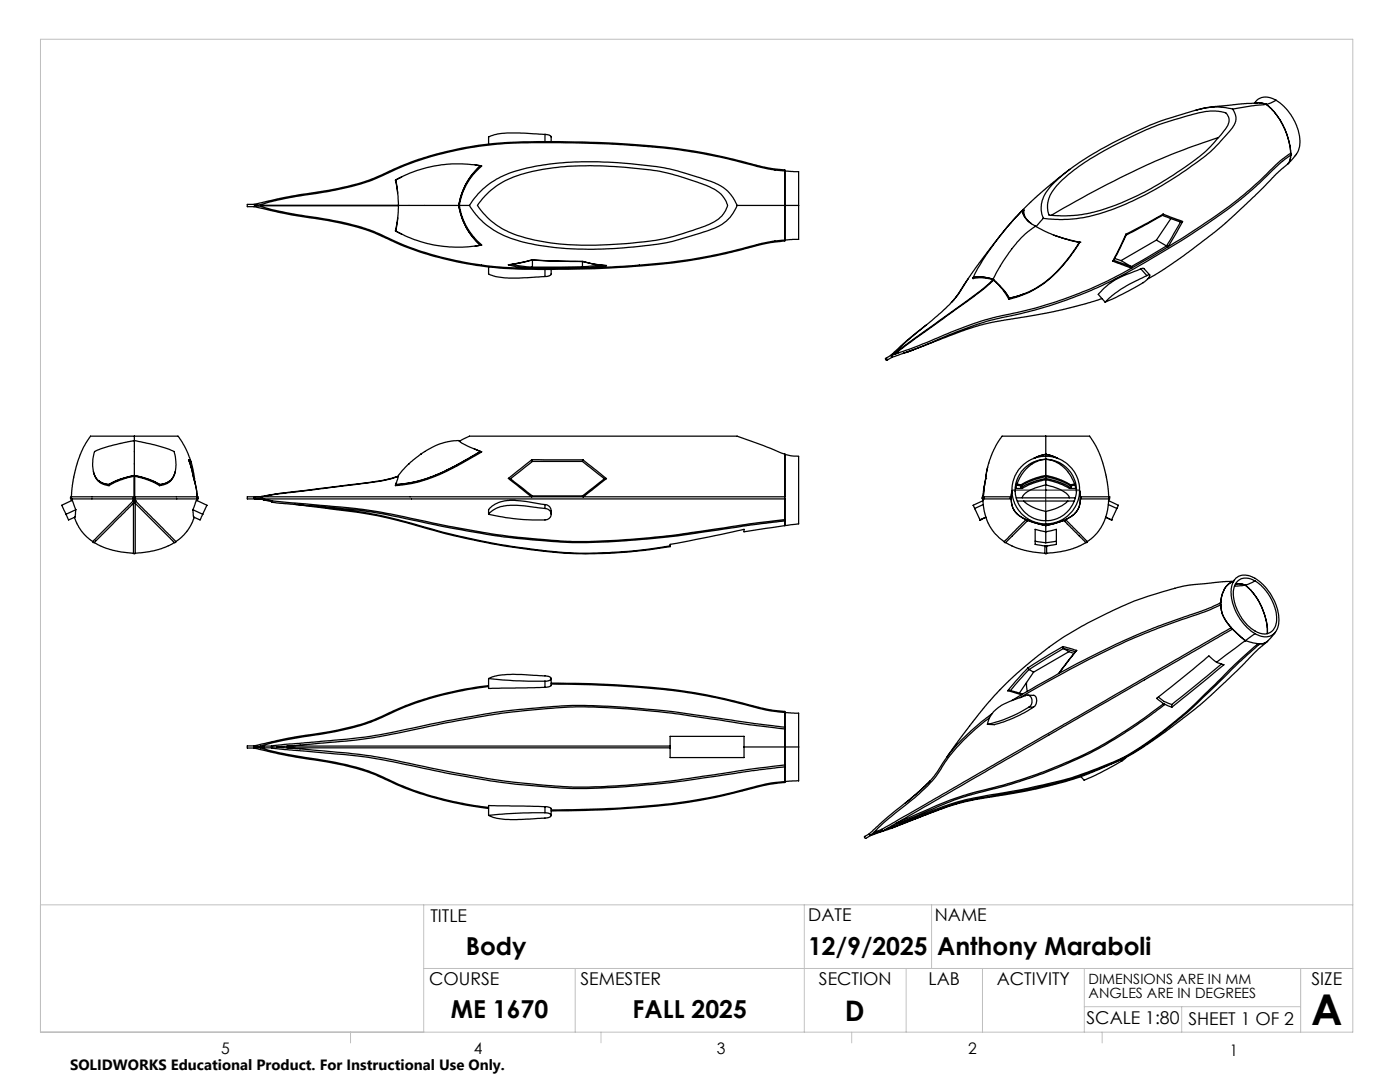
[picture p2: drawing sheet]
<svg xmlns="http://www.w3.org/2000/svg" width="279mm" height="216mm" viewBox="0 0 279 216" stroke-linecap="round" stroke-linejoin="round" font-family="sans-serif">
<g fill="none" stroke="#000" stroke-width=".25">
<path d="M78.9 35.9l.5 2.6M78.9 35.9h.1M80.2 35.3l-1.3 .6M94.8 32.9l1.3 .2M95.9 33.1h.2a13.2 13.2 0 0 0-4.4 7.9M95.9 33.1a25.8 25.8 0 0 0-16.9 2.8l.4 3.3 .1 1.8M95.9 33.1a13.5 13.5 0 0 0-4.4 7.9M95.9 33.1l-.9 .8a13.1 13.1 0 0 0-3.5 7.1M95.9 33.1h.1M97.5 38.4a18.6 18.6 0 0 1 10.1-4.5 72.4 72.4 0 0 1 22.2 0 51.4 51.4 0 0 1 12.7 3.8 5.5 5.5 0 0 1 2.7 3.3 6.3 6.3 0 0 1-4.4 4.1 48.6 48.6 0 0 1-17 3.6 53.1 53.1 0 0 1-20-1.6 14.9 14.9 0 0 1-8.5-6.1l1-1.4zM108.8 26.8l-3.2-.2a17.9 17.9 0 0 0-7.8 .6l-.3 .1v1.5M108.8 26.8l.7 .1 .5 .3v1.1"/>
<path d="M108.8 26.8v1.5M156.6 34.1l2.2 .2a.39 .39 0 0 1 .5 0 .39 .39 0 0 1 .1 .5v6.2M156.6 34.1l-2.6-.3-2.9-.6a107.7 107.7 0 0 0-21.3-3.9l-7.4-.5a196.6 196.6 0 0 0-24.3 .1 66 66 0 0 0-23.3 6.8 64.7 64.7 0 0 1-15.7 3.5l-5.3 1.1-1.8 .6M156.6 34.1v-.2l-2.5-.2-3.3-.8a119.2 119.2 0 0 0-29.7-4.4 159.1 159.1 0 0 0-25.4 .5 67 67 0 0 0-21.1 6.6 70.9 70.9 0 0 1-15.7 3.4l-8.2 1.8M156.6 34.1v6.9M211.5 36.4a47.8 47.8 0 0 1 13.3-8.6 60.7 60.7 0 0 1 16.7-5.6h.8a5.2 5.2 0 0 1 2.5 .5 2.29 2.29 0 0 1-.3 3.1 31.1 31.1 0 0 1-9.6 8.6 48.5 48.5 0 0 1-19.4 8.5l-2.7 .2-3.5-.2a5.8 5.8 0 0 1 1.9-6.2zM213.5 33.8l-6.4 5.2-3.6 3.5-2.6 2.9-3.8 4.9-3.7 5-2.1 3.3-1.2 1.5-2.2 2.2-7 5.8-2.3 2.3M243.2 27.4a148.2 148.2 0 0 0-29.8 13.5l-3.6 2.1M246 21.8a2.97 2.97 0 0 1-.4 4.1 35.7 35.7 0 0 1-9 8.1 58.1 58.1 0 0 1-20.3 9.4 26 26 0 0 1-8.1 .2M246 21.8a14.3 14.3 0 0 0-8.6 .6 75.5 75.5 0 0 0-25.5 12.6 11.2 11.2 0 0 0-3.9 5.1 5 5 0 0 0 .2 3.5M250.5 20.6l-2.7 .1-5.6 .6-3.5 .7M250.5 20.6l1.1-.1 1.1 .3"/>
<path d="M250.5 20.6a3.6 3.6 0 0 1 2.2 .2M252.7 20.8l1.6 1.5 1.4 2a14.3 14.3 0 0 1 1.9 6.3M252.7 20.8l-3 .3-3.7 .7M252.7 20.8l1.6 1.5 1.4 2a14.6 14.6 0 0 1 1.7 4.8l.2 1.5M254.7 20l1.6 1.2 1.4 1.8 1.1 2.2 .6 2v1.8l-.3 1.2-.7 1-1.4 1.5M254.7 20a3.1 3.1 0 0 0-4.1 .2l-.2 .4M254.7 20l-1.1 .6-.9 .2M257 32.7l-2.1 1.8-4.5 4.6-7.1 6.5-7.7 5.9-4.2 2.8-2.3 1.3M257.6 30.6l.1 .3-2 1.4-4.4 4.3-4.4 3.8a159 159 0 0 1-29.6 17.7 95.8 95.8 0 0 1-19.5 5.8 108.7 108.7 0 0 0-13.7 5.2l-6.2 2.2M257.6 31l-.1 .9-.5 .8M257.6 30.6l-2.9 2.2a82.8 82.8 0 0 1-17 13.6l-4.6 2.8M50.7 41.2l7.5 1.7a87.5 87.5 0 0 1 14.9 3l3.7 1.5a68.2 68.2 0 0 0 30.7 6.4 190.6 190.6 0 0 0 32-2.1l5.5-1.1 7.4-1.9 4.2-.6v-.2"/>
<path d="M50.7 40.8l.1 .1h1.2M50.7 40.8h-1.3v.4h1.3M52 41.2a81 81 0 0 0 12.9 2.5 43.7 43.7 0 0 1 14.9 4.8 68.1 68.1 0 0 0 26 5M52 40.9l.2 .1M52 41.2l-1.2-.1-.1 .1M52.1 41h27.4v.1h-27.4zM52.2 41.1l-.2 .1M78.9 46.1l1.3 .6M78.9 46.1h.1M79.4 43.5l-.5 2.6M79.5 41h12M79.5 41l-.2 2.9-.3 2.2a25.3 25.3 0 0 0 16.9 2.8"/>
<path d="M91.5 41a13.2 13.2 0 0 0 4.4 7.9M91.5 41h.1M91.5 41a13.3 13.3 0 0 0 4.4 7.9M91.5 41h.2M91.7 41h2M91.7 41v.2a12.6 12.6 0 0 0 4.4 7.7h-.2M91.7 41h.1M93.7 41a16.1 16.1 0 0 1 11-7.3 70.4 70.4 0 0 1 24.9-.6 51.8 51.8 0 0 1 14.2 4 8 8 0 0 1 3.3 3.9M93.7 41a15.6 15.6 0 0 0 9.9 7.1 65 65 0 0 0 23.9 1.1 55.5 55.5 0 0 0 15.2-3.7 8 8 0 0 0 4.4-4.5M95.9 48.9h.1M96.1 48.9l-1.3 .2M97.5 53.3v1.3a13.5 13.5 0 0 0 7.1 .8l4.2-.2"/>
<path d="M101.5 52.8l1.6 .4 2.7 .3M102.2 52.7l2.9 .5 1.2 .1M105.8 53.5l.3 .1M106.2 51.9l10.1 .3M106.2 51.9l-4.7 .9M106.2 51.9h.1M106.3 53.3l-.2 .3M106.3 51.9v1.4M108.8 53.8v1.4M110 53.8l-.1 1.1-.6 .2-.5 .1M116.2 53.2l.2 .2M116.2 53.2l-9.9 .1"/>
<path d="M116.2 52.2v1M116.3 52.2l2.4 .5 2.3 .3M116.3 52.2h.1M116.3 52.2l2.3 .5 2.4 .3M116.4 53.4h.3M116.4 53.4l-10.3 .2M119.9 52.9l-3.7 .3M121 53l-4.3 .4M147.1 41h9.5M156.6 47.9l-2.3 .2-3.2 .7a120.1 120.1 0 0 1-29 4.5l-5.4 .1M156.6 41h2.8M156.6 41v6.9"/>
<path d="M159.4 41v6.3a.32 .32 0 0 1 0 .4 .32 .32 0 0 1-.4 .1l-2.4 .1M193.2 55.6l-2.1 3.2-1.2 1.6M194.2 55.4v.1M194.2 55.4l1.6-.2 2.4 .5M194.2 55.4h.1M194.3 55.4l-.1 .2a7.3 7.3 0 0 1 4 .2M194.3 55.4a7.7 7.7 0 0 1 3.4 .2M198.2 55.8l-1.2 1.2a171.1 171.1 0 0 1-12.7 9.3l-5.5 4M198.2 55.8a34.4 34.4 0 0 1-5.9 4.9l-9.7 6.9-3.7 2.8M198.2 55.7l1.9 1.9 1.3 1.9M198.2 55.8h.1M198.2 55.8a12.7 12.7 0 0 1 3.1 3.9"/>
<path d="M198.2 55.7v.1M200.4 58l1 1.5M201.4 59.5l-.1 .2M201.4 59.5h.1M204.2 41.9a55.2 55.2 0 0 0-10 13.5M204.2 41.9a2.91 2.91 0 0 0 1.6 2.7l.9 .6M204.2 41.9h.1M204.2 41.9l.2 .1a2.56 2.56 0 0 0 1 2.3M204.2 41.9l.1 1.1M204.4 58.6l-3 .9M205 43.8l.8 .8M206.7 45.2a19.2 19.2 0 0 0-6.1 6.4l-2.4 4.1"/>
<path d="M206.7 45.2a29.1 29.1 0 0 0 8.7 3.2M208.2 43.6l-1.4 1.6M210.3 46.9l2.6 .8 2.6 .6M215.4 48.4a24.6 24.6 0 0 1-10.1 9.8l-1.9 .8-2 .5M215.5 48.3l-.9 1.4a23.7 23.7 0 0 1-9.9 8.9l-3.4 1.1M215.5 48.3h.1M215.5 48.3l-.1 .1M219.9 59.6l-3.6 1.1-6 1.5-11.6 2-3.2 .7-3.6 1.2-10.9 4.1M222.1 52.1l3.7 1.4M222.3 51.9l3.5 1.3M222.5 51.6l1.2 .4M223.7 52l2.1 1.2"/>
<path d="M224.7 46.7v.4l-1 2.1-1.6 2.9M224.7 46.7l-2.6 5.4M225.8 53.2v.3M225.8 53.2h.1M225.8 53.5a86.5 86.5 0 0 1-27.6 9.9l-.4 .1a113.4 113.4 0 0 0-14.4 5.5l-5.1 1.8-.4 .2v.3M227.7 53.7l.5-.1 1.2 1.3M227.7 53.7l-1.3 .5a14.5 14.5 0 0 0-7.2 4.5l1.4 1.6M227.7 53.7l1.2 1.3M228.9 55l-5.2 2.7-1.8 1.4-1.3 1.2M228.9 55l.1-.1a.24 .24 0 0 1 .4 0 .24 .24 0 0 1-.1 .3l-.6 .8a22.4 22.4 0 0 1-5 2.8l-3.1 1.5M230.8 47.9l2 1.2M230.8 47.9l-7.1 4.1"/>
<path d="M232 43l3.6 1.3M232 42.9l-7.3 4M232.1 42.7l3.9 1.5M232.1 42.7l-7.4 4M232.1 42.7l-.1 .2M232.8 49.1l-7 4.1M232.8 49.1l.3 .1M232.8 49.1h.1M233.1 49.2l-7.3 4.3M233.7 43.6l-2.9 4.3M235.6 44.3h.1M235.6 44.3l-2.8 4.8"/>
<path d="M236 44.2l-2.9 5M236 44.2l-.4 .1M176.7 71.5h.2a.17 .17 0 0 1 .2 .2 .17 .17 0 0 1-.2 .2 .18 .18 0 0 1-.2-.3zM177.9 71.3l-.9 .6M178.8 70.4l-2 1.1M178.8 70.4h.1M178.9 70.4v.2M178.9 70.4h.1M182.3 69.8l-1.9 .6M184.9 64.9l-4.1 3.2-3.1 2.9M14.2 99.6h.1M14.3 99.1h.1"/>
<path d="M14.3 99.1h12.4M14.3 99.6h.1M14.3 99.6h12.4M14.3 99.1l-.1 .1a.19 .19 0 0 0-.2 .2 .19 .19 0 0 0 .3 .2M14.3 99.6v.3M18.7 94.1l.2 .8 .4 .7a3.2 3.2 0 0 0 2.5 1.3M19.8 96l.7 .4 1.2 .3M21.7 96.7l.1 .2M21.7 96.7h.1M24 88.5l-4.6 1.3a.8 .8 0 0 0-.7 1 5.4 5.4 0 0 0 .9 5.1l.8 .4 1.3 .4M26.6 99.9l-8.1 8.2M26.6 99.9v.3h.2"/>
<path d="M26.6 99.9h.1M26.6 99.6v.3M26.6 99.6l.2 .2 .2-.2M26.6 99.9l.2 .2M26.7 95v4.1M26.7 95a13.3 13.3 0 0 0-4.9 1.9M26.7 95h.2M26.7 99.1h.2M26.8 99.6h-.2M26.8 99.6h.1M26.8 87h7.7a1.21 1.21 0 0 1 1.6 .9l1.3 2.2 .8 2.4M26.8 87h-8a.93 .93 0 0 0-1.2 .7l-1.4 2.5-.9 2.7-.8 3.4-.2 2.8"/>
<path d="M26.8 87.9l-2.8 .6M26.8 87v.9M26.8 95h.1M26.8 94.9v.1M26.8 94.9a15.3 15.3 0 0 1 5.1 1.8M26.8 94.9h-.2a15.4 15.4 0 0 0-4.9 1.8M26.8 94.9l-2.7 .7-2.4 1.1M26.8 94.9l2.9 .7 2.2 1.1M26.8 87.9l2.5 .5a25.7 25.7 0 0 1 5.4 1.7 6.1 6.1 0 0 1-.6 5.7l-.8 .5-1.4 .4M26.8 87.9v7M26.8 94.9h.1M26.8 99.6h.2"/>
<path d="M26.9 99.6h12.5M26.9 99.1h12.4M26.9 95v4.1M26.9 95a14.2 14.2 0 0 1 5 1.9M27 99.9l8.1 8.2M27 99.9h.1M27 99.6v.3M27 99.9l-.2 .2M27 99.9v.2l-.2 .1M31.9 96.7v.2M31.9 96.7h.1M33.9 96l-.9 .4-1.1 .3"/>
<path d="M35 94.1l-.6 1.4a3.1 3.1 0 0 1-2.5 1.4M37.7 91.7l1 3.8M37.7 91.7l.3 .1M38 91.8l.5 1.9 .3 1.8M38 91.8v.2l-.2 .1M38.7 95.5l.5 1.9 .1 1.7M38.7 95.5h.1M38.8 95.5l.2 1.2M39.3 99.6h.1M39.3 99.1h.1M39.4 99.6h.1M39.4 99.1l.1 .2-.1 .3"/>
<path d="M39.4 99.6l-.1 .3M52.1 99.6l.6 .2M52.1 99.6h.1M52.1 99.6h.6M52.2 99.1h.1M52.2 99.1h-2.8v.5h2.7M52.7 99.8l1.5 .3M52.7 99.6l1.5 .3M52.7 99.6v.2M54.2 99.9v.3l1.1 .2 7.3 .6a124.5 124.5 0 0 1 23.1 3.5l3.2 .7a139.5 139.5 0 0 0 29.3 3 207 207 0 0 0 28.1-2.9l10.3-1.4M54.2 99.9l5.4 .5a147.2 147.2 0 0 1 17.7 2l2 .4a201.7 201.7 0 0 0 30.8 5 130.6 130.6 0 0 0 25.5-1.2l13.7-2 7.3-.9M79 96.7h.1"/>
<path d="M79.1 96.3l-.2 .5M79.5 95.1a58.1 58.1 0 0 1-11.4 1.9l-12.1 1.5-3.8 .6M79.5 95l-1.2 .4a30.7 30.7 0 0 1-6.6 1.1l-15.6 1.9-4 .7M84.1 90.6l-3 2.4a5.9 5.9 0 0 0-2 3.5l-.1 .2M84.1 90.6h-.1M91.7 88.1l.5-.4a4.9 4.9 0 0 1 3.3-.7h51.6l5.3 1.9 4.2 1.7M94.7 89.6l1.4 .5M95.9 90.1l.2 .1-2.2 1.3a34.3 34.3 0 0 1-14 5.3l-1 .1 .1-.2M95.9 90.1l-2.8 1.7a33.6 33.6 0 0 1-13.1 4.8l-1 .1M95.9 90.1a51.1 51.1 0 0 1-12.6 5.9l-1.9 .4-2.4 .3M95.9 90.1l-3.7-1.7a1.62 1.62 0 0 0-1.6-.5 13.2 13.2 0 0 0-6.5 2.7M95.9 90.1h.1"/>
<path d="M101.5 95.5l4.6 3.6M101.5 95.5h.3l4.5 3.5M106.1 99.1h-55a.25 .25 0 0 0-.4 .2 .25 .25 0 0 0 .3 .3h105.6M106.1 99.1h10.3M106.2 91.7l10.1 .1M106.2 91.7l-4.7 3.8M106.2 91.7l.1 .4M106.3 99l-.2 .1M106.3 99h9.9M106.3 92.1l-4.4 3.4M106.3 92.1h9.9M116.2 99l.2 .1"/>
<path d="M116.2 92.1l4.4 3.4M116.3 91.8l4.7 3.7M116.3 91.8l-.1 .3M116.4 99.1h40.2M120.6 95.5l-4.4 3.5M121 95.5l-4.6 3.6M121 95.5h-.4M156.6 90.6l1.2 .3 1.6 .2v13.4l-2.8 .4M156.6 99.6v4.1M156.6 90.6v8.5M156.6 99.1v.5M196.1 99.6l.5 3 .8 2.2 1.3 1.8 1.7 1.5"/>
<path d="M196.1 99.1h.1M196.1 99.6h.1M196.1 99.1l-.1 .2 .1 .3M196.1 99.6h5.7M196.1 99.1h.2M196.2 99.1h.1M196.2 99.9l-2 .9 .3 .7M196.3 99l-.2 .1M196.3 99.1h5.5M196.3 99.1h.1M196.5 96.7l-.3 2.4M196.7 95.5l-.4 3.6"/>
<path d="M196.7 95.5h.1M197.1 93.3l-.4 2.2M201.8 99.6a4.2 4.2 0 0 0 3 4.1M201.8 99.1a.21 .21 0 0 0-.2 .2 .21 .21 0 0 0 .2 .3M202 97.9v.2M202 97.9a4.6 4.6 0 0 0 1.4 5 12.5 12.5 0 0 0 5.3 2M202 97.9l-.2 1.2M202.8 99.3h11.8M202.9 96.8l.8 .1M203 96.6l.8 .2M203 100h11.4M203.7 97.3v.2"/>
<path d="M203.7 97.3a15.6 15.6 0 0 1 5-1.8 15.6 15.6 0 0 1 5 1.8M203.7 96.9v.4M203.7 96.9h.1M203.8 96.8v.1M203.8 96.9h.1M204.3 100a8.6 8.6 0 0 0 4.4 2.1M208.7 91.7l1 .1 1 .4 1.3 .8 .8 .7 .6 .8 .7 1.3 .7 2.3M208.7 91.7l-1.5 .3-1.3 .6-1.1 .9-.8 1a8 8 0 0 0-1.4 3.6M208.7 87h-7.8a1.03 1.03 0 0 0-1.4 .7l-1.4 2.6-1 3M208.7 87h7.7a1.1 1.1 0 0 1 1.4 .5l1.3 2.4 1 2.6 .9 3.6 .3 3M208.7 91.7a6.1 6.1 0 0 1 6.1 6.1 6.1 6.1 0 0 1-6.1 6.1M208.7 91.7h.1"/>
<path d="M208.7 91.7h-.2a6.1 6.1 0 0 0-5.9 6.2 6.1 6.1 0 0 0 6.1 6M208.7 90.6v.4M208.7 90.6l2.4 .9zM208.7 90.6l-2.4 .9M208.7 87v3.6M208.7 96.8a7.2 7.2 0 0 1 4.7 2.3v.2M208.7 95.7v1.1M208.7 95.7a14.1 14.1 0 0 1 4.7 1.8l1.3-.1M208.7 95.7a14.1 14.1 0 0 0-4.7 1.8l-1.3-.1M208.7 96.8a8.5 8.5 0 0 0-4.4 1.9l-.3 .6M208.7 91.7v3.2M208.7 94.9a13.5 13.5 0 0 0-4.9 1.9"/>
<path d="M208.7 94.9l.5 .1a15.2 15.2 0 0 1 4.5 1.8M208.7 94.9v.2M208.7 95.1l-.5 .1a15.4 15.4 0 0 0-4.4 1.7M208.7 95.1a14.9 14.9 0 0 1 5 1.8M208.7 95.1v.6M213.1 100a8 8 0 0 1-4.4 2.1M213.7 96.8v.1M213.7 96.9h.1M213.7 97.3v.2M213.7 96.9v.4M214.5 96.6l-.8 .2M214.5 96.8l-.8 .1"/>
<path d="M215.4 97.9l.1 .2M215.4 97.9a4.4 4.4 0 0 1-1.7 5.2l-2 1-3 .8M215.4 97.9l.2 1.2M215.6 99.6a4.2 4.2 0 0 1-2.9 4.1M215.6 99.6h5.7M215.6 99.1h5.7M215.6 99.1a.22 .22 0 0 1 .2 .2 .22 .22 0 0 1-.2 .3M221.3 99.6l-.4 3-.8 2-1.3 1.9-1.8 1.6M221.3 99.6h.1M221.3 99.1h.1M221.3 99.1a.21 .21 0 0 1 .2 .3 .21 .21 0 0 1-.2 .2M221.3 99.9l1.9 .9-.3 .7"/>
<path d="M14.9 103.2l.5 1.4 .9 1.5 1.1 1.1 1.1 .9M15.1 101.7l-.1 1.5-1.3 .6-.5-1.2M15.1 101.7l-.7-1.9-2.1 1 .9 1.8M15.1 101.7l-1.9 .9M18.5 108.1l.1 .2h.2M18.8 108.3l2 1 1.8 .5 1.5 .3 2.5 .3M26.6 110.4l.2 .1 .2-.1M26.6 100.4v10M26.8 100.3l-8 8M26.8 100.3l8 8M26.8 100.2v.1M26.8 100.1v.1"/>
<path d="M27 100.4v10M34.8 108.3l-1.6 .8-1.5 .5-1.8 .5-2.9 .3M35.1 108.1v.1l-.3 .1M38.5 101.7l.2 1.5 1.2 .6 .6-1.2M38.5 101.7l.7-1.9 2.1 1-.8 1.8M38.5 101.7l2 .9M38.8 103.2l-.7 1.5-.9 1.5-.9 .9-1.2 1M58.7 100.6l4.7 .6a104.3 104.3 0 0 1 21 4 129.6 129.6 0 0 0 32.4 5.3l8.8-.4 3.9-.4 4.3-.6-.1-.2M63.3 101a106.9 106.9 0 0 1 24 4.9l1.5 .4a128.9 128.9 0 0 0 28.1 4.1 99.6 99.6 0 0 0 16.8-1.5M108.8 101.5l-.4-.1a25.6 25.6 0 0 0-8.4-.3l-1.7 .7-.8 .8M108.8 100.7a28.1 28.1 0 0 0-7.8-.8 5.1 5.1 0 0 0-3.5 1.8v.9M108.8 101.5l.6 .1a1.13 1.13 0 0 1 .5 1.4 1.13 1.13 0 0 1-1.1 .8l-5.8-.3-5.5-.9"/>
<path d="M108.8 100.7a1.26 1.26 0 0 1 1.2 1.3v.6M108.8 100.7v.8M156.6 103.9v1M156.6 103.7v.2M156.6 104.9l-8.1 1.2v-.5l-14.8 3v.3M194.5 101.5l1.1 2.3M195.6 103.8h.1M196.2 100.7l-1.7 .8M196.7 103.2l-1.1 .6M200.4 108.1l.1 .2h.2M200.7 108.3l1.4 .7 1.7 .6 2.3 .5 2.4 .3M204.8 103.7l-4.4 4.4"/>
<path d="M204.8 103.7l.1 .2 .2-.1 3.6 1.1M205.1 103.9l-4.4 4.4M206.6 105.6a4.8 4.8 0 0 0 4.2 0v3a7.2 7.2 0 0 1-4.2 0zM206.6 108l2.1 .3M208.5 110.4l.2 .1 .2-.1M208.5 108.9v1.5M208.5 108.9l.2 .2 .2-.2M208.5 108.9h.4M208.7 104.5v.4M208.7 104.9v1.2M208.7 106.1v2.2M208.7 102.1v1.8"/>
<path d="M208.9 108.9v1.5M210.8 108l-2.1 .3M212.3 103.9l4.4 4.4M212.7 103.7l4.3 4.4M212.7 103.7a.19 .19 0 0 1-.2 .2 .19 .19 0 0 1-.2-.1l-3.6 1.1M216.7 108.3l-1.6 .8-1.5 .5-1.8 .5-2.9 .3M217 108.1l-.1 .2h-.2M220.7 103.2l1.1 .6M221.2 100.7l1.7 .8M221.8 103.8h.1M222.9 101.5l-1.1 2.3M246.2 116l-2.2 .1-6.3 .6-3.4 .7a79.7 79.7 0 0 0-23 10.4l-2 1.4-4.6 3.6-3.3 2.9-2.1 2.2-3.9 4.5-4.1 5.4-2.3 3.2"/>
<path d="M246.3 115.8l-.2 .3M246.6 116.6l.8-.1 1.1 .2M246.6 115.4l.2-.1a3.4 3.4 0 0 1 4.1 .4 10.2 10.2 0 0 1 4.2 9.1 2.74 2.74 0 0 1-4.2 1.8l-1.2-.7-1.3-1.2-1.2-1.7-.9-1.7-.5-1.9-.1-1.4 .3-1.6zM247 115.9a3.2 3.2 0 0 1 4.1 .4l1.2 1.2 1.2 1.6 .9 2.1 .3 1.3a3.3 3.3 0 0 1-1.5 3.8 4.3 4.3 0 0 1-4.3-1.6l-1.5-2a6.7 6.7 0 0 1-.8-6.2zM248.5 116.7l1.7 1.7 1.5 2.6 1 3 .2 1.4v1M248.5 116.7l-2.2 .3M250.5 115.9l-2 .8M97.5 136.8a67.1 67.1 0 0 0-22.9 6.8 68.7 68.7 0 0 1-15.7 3.4l-8.2 1.8M97.5 135.4v2l11.3-.2M97.5 137a66 66 0 0 0-22.7 6.8 62.8 62.8 0 0 1-15 3.3l-5.1 1-2.7 .8M97.5 135.4l5.5 .5h5.8M97.5 135.4a11.8 11.8 0 0 1 6.1-.8l5.3 .3 .8 .2a.37 .37 0 0 1 .3 .5 .37 .37 0 0 1-.5 .2l-.7 .1"/>
<path d="M108.8 135.9v1.3M110 136.3a182.3 182.3 0 0 1 31 2.3l5.4 1.2 5.6 1.5 2.1 .4 2.5 .3v.2M110 135.4v1.4l-.5 .3-.7 .1M110 136.5a168.8 168.8 0 0 1 31.3 2.4l3.9 .8 7.3 1.9 4.1 .6M201.1 137.8h.4l2.6 .7M201.1 137.8l2.7 .8M204.9 136.2l.1 1.7M205.1 138.7h1.1a1.31 1.31 0 0 1 .4 2.1l-.4 .3M205.1 133.3l-4 4.5M205.1 133.3l.3 .3M205.4 133.6l-3.8 4.2M205.4 133.6h.1"/>
<path d="M205.4 133.6l.9 .5M206.3 134.1l-2.9 4.2M212.1 129l2.8 .8M212.1 129l-7 4.3M212.1 129l.1 .4M212.2 129.4h.1M212.2 129.4l-6.8 4.2M212.2 129.4l2.4 .7M212.2 129.4l1.1 .6M213.3 130l1 .4M213.3 130l-7 4.1M214.9 129.8l-3.7 4.6"/>
<path d="M214.9 129.8l-3.6 4.6M231.2 139.1a5.7 5.7 0 0 0 2.7 1.5M242.8 132.2l-1.5-1.3-10.5 8.4a7.3 7.3 0 0 0 3.1 1.8M242.8 132.2l1.5 .4-10.4 8.5M243.6 120.3l-2.9 1.3-9.5 3.3-4.2 1.7a217.1 217.1 0 0 0-25.1 13.2M243.6 120.6l-.1-.2 .1-.1a5.4 5.4 0 0 1 1.8-3.9l.7-.4a3.9 3.9 0 0 0-2.4 3.6 7 7 0 0 0 2.7 6.3l2.1 1.9M243.6 120.6a53.5 53.5 0 0 1-9.1 3.5l-.6 .3a158.9 158.9 0 0 0-27.3 13l-3 1.8M243.6 120.6a6.5 6.5 0 0 0 2.1 4.6M243.8 132.5l-9.9 8.1M245.7 125.2l-69.1 39.9-.7 .5 .2 .2M245.7 125.2l.1 .3h.2M246 125.5l-69.9 40.3"/>
<path d="M246 125.5l2.5 2.3M248.5 127.8l-5.7 4.4M248.5 127.8l2.6 .6M250.5 126.4l-2 1.4M251.1 128.4l-.5 .4a129.5 129.5 0 0 0-9.1 8.6 75.4 75.4 0 0 1-18.1 14.1 78 78 0 0 1-18.9 5.9l-.6 .2a115.7 115.7 0 0 0-13.8 2.7l-10.7 4M251.3 128.6l-3.9 3.5-9.2 8.9-4.8 4-3.9 3-3.8 2.5-2.6 1.3-3.6 1.5a85.1 85.1 0 0 1-16.7 4.7l-8.7 1.6a53.2 53.2 0 0 0-11.4 3.8l-4.9 1.9-1.7 .5M252.8 128.1l-2.2 1.9-3.8 3.9-7.3 6.8-8.1 6.2-4.2 2.8-2.8 1.6-7.3 3.1-4.5 1.6-7.6 1.8-10.3 1.7-3.4 .8-4 1.3-9.2 3.6M252.8 128.1l-.5 .3h-1.2M252.8 128.1l-.5 .3h-1v.2l-.2-.2M254.5 126.2l-1.7 1.9M50.7 149.3l8.2 1.8a77.9 77.9 0 0 1 14.8 3l3.1 1.4a61.6 61.6 0 0 0 20.7 5.8M50.7 148.8l.2 .2 1.1-.1"/>
<path d="M50.7 148.8h-1.3v.5h1.3M52 148.9l.1 .1M52 149.2a90.4 90.4 0 0 0 13.1 2.6 43.5 43.5 0 0 1 14.7 4.8 67.3 67.3 0 0 0 17.7 4.5M52 149.2h-1.2l-.1 .1M52.1 149.1l-.1 .1M52.1 149.1l.6 .1M52.1 149v.1M52.7 148.9l-.6 .1M52.7 148.9h1.5M52.7 149.2h1.5M52.7 148.9v.3M54.2 149v.3l7.6 .7a127 127 0 0 1 23.9 3.5 144.3 144.3 0 0 0 32.5 3.8 267.8 267.8 0 0 0 31.5-3.5l6.9-.8"/>
<path d="M54.2 149h1.1M55.3 149l4.6 .4a139.5 139.5 0 0 1 19 2.3l9.9 2.1a151.1 151.1 0 0 0 28.5 3.3l7.4-.4a315.8 315.8 0 0 0 26-3.3l5.9-.8M57.5 149.2h76.2M133.7 148.9h-76.4l-2 .1M133.7 148.9v.3M133.7 148.9v-2h14.8v2.1M148.5 149v2.2h-14.8v-2M148.5 149h8.1M156.6 142.2l2.1 .1a.44 .44 0 0 1 .7 .2v6.5M156.6 145.5l-6.9-.9-5-.7a183.5 183.5 0 0 0-30.9-2.8l-3.5 .2a197.2 197.2 0 0 0-31.1 5 121.9 121.9 0 0 1-17.4 2.2l-4.5 .4M156.6 145.1l-10.6-1.4a194.7 194.7 0 0 0-32.5-2.9h-.8a159.9 159.9 0 0 0-29 4.2 140.4 140.4 0 0 1-22.4 3.2l-6.7 .6h-.4v.2M156.6 156v.1l-4.2 .6-4.2 1.1a112.5 112.5 0 0 1-24.9 3.6l-13.3 .4"/>
<path d="M156.6 149h2.8M156.6 153v3M156.6 149v3.6M156.6 142.2v6.8M156.6 145.5v3.5M156.6 142.2v2.9M156.6 156l-3.3 .4a142.2 142.2 0 0 1-18.8 3.9 198.1 198.1 0 0 1-24.5 1.3M156.6 145.1v.4M156.6 152.6v.4M159.4 149v6.8l-2.8 .2M185.7 155.8l-2 1.9-3 2.6M197.5 143.2a39.3 39.3 0 0 0-10.7 11.8 49.9 49.9 0 0 1-8.5 7.6l-1.9 1.5-2 2"/>
<path d="M197.9 142.5l-4.1 3.3-2.8 2.8-1.8 2.1-2.8 4.2-1.8 1.9-2.9 2.6-5.1 4.1-3 2.7-.1 .3 .2 .1 .7-.5M205.4 141.1l.5-.6-.1-1.2a.84 .84 0 0 0-1.2-.5l-.2 .1a17.7 17.7 0 0 0-5.7 2.7l-1.3 1.7-.3 1.2M205.4 141.1l-2.4 1.3-1.7 .8-2.1 .8-2.1 .5M205.4 141.1h.8M206.2 141.1a26.3 26.3 0 0 1-7.8 3.5l-1.3-.1M223.7 151.6l.2 .2M223.9 151.8l-4.4 2.4-3.1 1.5-.7-.7M224.9 151l-1 .8M232.2 140.4l-.2 .2a89.2 89.2 0 0 1-37.2 17.4 66.4 66.4 0 0 0-11.9 4.5l-4 1.8M232.2 140.4l.3 .1zM232.4 140.6l-3 2.3-4.7 3.1a89.8 89.8 0 0 1-24.8 11l-5.8 1.5-3.7 1.2-13.5 5.7M233.9 140.6v.5"/>
<path d="M108.8 161h.6l.6 .3v1.4M108.8 161l-11.3-.3v2M108.8 162.2l.8 .1a.41 .41 0 0 1 .4 .5 .41 .41 0 0 1-.5 .3l-2.5 .2a25.1 25.1 0 0 1-8.7-.2l-.8-.4M108.8 162.2h-5l-6.3 .5M108.8 161v1.2M173.5 166.4l-1 .5v.2l.3 .2 .9-.6M174.4 166.1h.2M174.6 166.2h.1M174.6 166.1v.1M174.6 166.1h.1M174.7 166.2l-1 .5M174.9 165.9l-.3 .2"/>
<path d="M175 166.1l-.4 .1M175.1 166.1l-.4 .1M176 165.5l-1.1 .4M176 165.8l-.9 .3-.2-.2M176.1 165.8l-.7 .2M176.1 165.9l-2.4 .8"/>
<circle cx="26.8" cy="99.3" r=".21"/>
<circle cx="208.7" cy="97.8" r="6.7"/>
</g>
<path d="M26.6 99.3h.5M26.8 99.1v.5M201.9 97.8h13.6M208.7 91v13.6" fill="none" stroke="#000" stroke-width=".2"/>
<g fill="none" stroke="#c0c0c0" stroke-width=".2">
<path d="M8.1 7.8h261.9v198.2h-261.9zM8.1 180.6h261.9M84.6 180.6v25.4M84.6 193.3h185.4M114.8 193.3v12.7M160.5 180.6v25.4M180.8 193.3v12.7M185.9 180.6v12.7M196.1 193.3v12.7M216.4 193.3v12.7M259.6 193.3v12.7M70 206v2.1"/>
<path d="M119.9 206v2.1M170 206v2.1M216.4 200.9h43.2M220 206v2.1M235.8 200.9v5.1"/>
</g>
<text font-size="8.5" x="261.7" y="204.6">A</text>
<text font-size="5.6" x="168.6" y="203.7">D</text>
<g font-size="4.9">
<text x="92.9" y="190.5">Body</text>
<text x="161.3" y="190.5">12/9/2025</text>
<text x="187" y="190.5">Anthony Maraboli</text>
<text x="90" y="203.2">ME 1670</text>
<text x="126.3" y="203.1">FALL 2025</text>
</g>
<g font-size="3.5">
<text x="85.9" y="183.9">TITLE</text>
<text x="161.3" y="183.8">DATE</text>
<text x="186.6" y="183.8">NAME</text>
<text x="85.6" y="196.5">COURSE</text>
<text x="115.9" y="196.5">SEMESTER</text>
<text x="163.4" y="196.5">SECTION</text>
<text x="185.3" y="196.5">LAB</text>
<text x="198.9" y="196.5">ACTIVITY</text>
<text x="261.7" y="196.5">SIZE</text>
<text x="216.8" y="204.4">SCALE 1:80</text>
<text x="237.2" y="204.4">SHEET 1 OF 2</text>
</g>
<g font-size="3.2">
<text x="44.2" y="210.4">5</text>
<text x="94.6" y="210.3">4</text>
<text x="143.1" y="210.4">3</text>
<text x="193.2" y="210.3">2</text>
<text x="245.4" y="210.6">1</text>
</g>
<text font-size="3" x="14" y="213.5">SOLIDWORKS Educational Product. For Instructional Use Only.</text>
<g font-size="2.8">
<text x="217.2" y="196.4">DIMENSIONS ARE IN MM</text>
<text x="217.2" y="199.2">ANGLES ARE IN DEGREES</text>
</g>
</svg>
